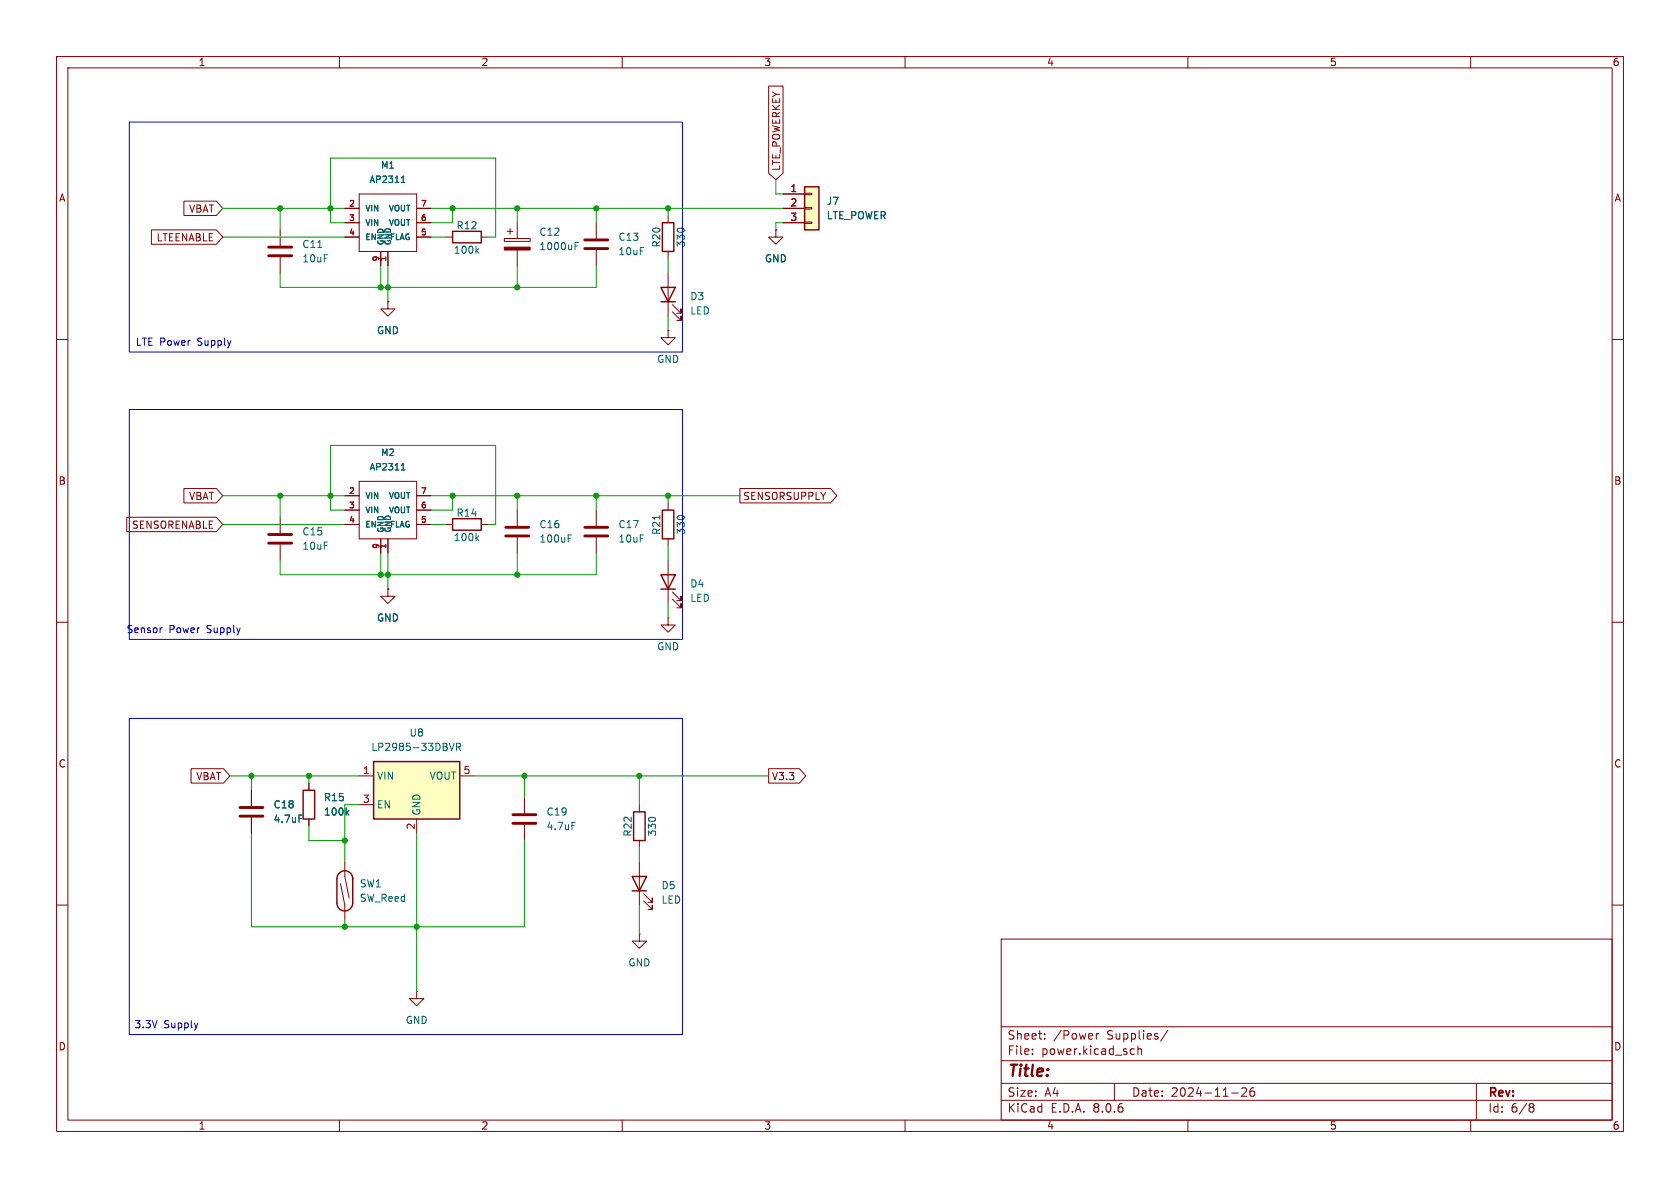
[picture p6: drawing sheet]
<svg xmlns="http://www.w3.org/2000/svg" width="297mm" height="210mm" viewBox="0 0 297 210" stroke-linecap="round" stroke-linejoin="round" font-family="sans-serif">
<g fill="none" stroke="#840000" stroke-width=".18">
<path d="M10 10h277v190h-277zM12 12h273v186h-273zM60 10v2M110 10v2M160 10v2M210 10v2M260 10v2M10 60h2M285 60h2M61 87.6h2.5M61 90.2h2.5M61 92.7h2.5"/>
<path d="M63.5 85.1h10.2v10.2h-10.2zM67.3 95.3v2.5M68.6 95.3v2.5M73.7 87.6h2.5M73.7 90.2h2.5M73.7 92.7h2.5M10 110h2M285 110h2M54.6 138.4v1.3M10 160h2M54.6 144.8v1.3M285 160h2"/>
<path d="M177 166h108v32h-108zM60 198v2M110 198v2M160 198v2M177 194.5h108M177 191.5h108M177 187.5h108M177 181.5h108M182.5 186.3v.1M182.5 185.5v.1M184.7 183.6v.1M184.7 182.8v.1"/>
<path d="M193.8 182.7v1M194.2 182.7l-.2 .1-.2 .2M197 191.5v3M200.1 185.4l.4 .1M200.5 186.3l-.4 .1M201.2 185.5l.2-.1 .3 .1 .1 .9M201.2 184.9v1.5M206.5 182.1l-1.3 2M210 198v2M217.7 193.2h1.2M219.5 192.4l.6-.1 .2 .1 .1 .3-.9 1.1h.9M221.7 192.3a.59 .59 0 0 0-.7 .6v.6l.1 .2 .4 .1 .2-.1 .1-.5-.1-.3h-.5l-.2 .3"/>
<path d="M260 198v2M261 191.5v6.5M270.6 195.1h.3l.3 .3-.3 .3M270.6 195.7h.3M270.9 195.7l.2 .2 .1 .4-.3 .3h-.3"/>
</g>
<path d="M70.9 83.1h.7M71.1 82.2l.2-.3v1.2M61.3 143.6l.4 .5M61.7 143.2l-.5 .5" fill="none" stroke="#006464" stroke-width=".18"/>
<path d="M53.6 139.7h2v5.1h-2z" fill="none" stroke="#840000" stroke-width=".25"/>
<path d="M66 134.6h15.3v10.2h-15.3z" fill="#ffffc2"/>
<path d="M80 91.7h5.1v2h-5.1zM66 134.6h15.3v10.2h-15.3zM62.4 155.2v4.4a1.4 1.4 0 0 1-1.4 1.4 1.4 1.4 0 0 1-1.4-1.4v-4.3a1.4 1.4 0 0 1 1.4-1.4 1.4 1.4 0 0 1 1.4 1.4M111.8 154.9h2.5l-1.3 2.6zM111.8 157.5h2.5M112 143.5h2v5.1h-2z" fill="none" stroke="#840000" stroke-width=".25"/>
<g fill="none" stroke="#840000" stroke-width=".18">
<path d="M49.5 40.6v2.8M49.5 45.5v2.8M78.7 92.7h1.3M85.1 92.7h1.3M91.4 90.2v2.8M91.4 95v2.8M105.4 90.2v2.8M105.4 95v2.8M44.4 139.7v2.8M63.5 137.2h2.5M81.3 137.2h2.5M44.4 144.5v2.8"/>
<path d="M60.2 156.2l.8 3.8v2.6M61 152.4v2.5l.7 3.9M63.5 142.2h2.5M73.7 144.8v2.5M92.7 141v2.8M92.7 145.8v2.8M113 142.2v1.3M113 148.6v1.3M113 152.4v7.6M113.8 159.3l1.5 1.5v-.8v.8h-.7M113.8 158l1.5 1.5v-.7v.7h-.7M73.7 175.3v1.2h1.2l-1.2 1.3-1.3-1.3h1.3"/>
<path d="M73.7 175.3h.1M113 165.1v1.3h1.3l-1.3 1.2-1.2-1.2h1.2M113 165.1h.1"/>
</g>
<path d="M56.2 43.8h.7M84.3 95.1l.3 .5M84.6 94.7l-.4 .5M100.4 95.2h.5M100.4 94.6h.6M79.4 131.4l.5 1.3 .4-1.3M80.7 132.1l.6-.1 .1-.2v-.3l-.7-.1v1.3M81 132.1l.4 .6M52.8 144.1h.7M101.1 145.4h.6" fill="none" stroke="#006464" stroke-width=".18"/>
<path d="M47.5 45.2h4.1M47.5 43.7h4.1M89.4 94.7h4.1M89.4 93.2h4.1M103.4 94.7h4M103.4 93.2h4M42.4 144.3h4.1M42.4 142.7h4.1M90.7 145.5h4M90.7 144h4" fill="none" stroke="#840000" stroke-width=".51"/>
<path d="M142.2 33h2.6v7.6h-2.6z" fill="#ffffc2"/>
<g fill="none" stroke="#840000" stroke-width=".18">
<path d="M135.9 15.2h2.5v15.4l-1.2 1.2-1.3-1.2zM32.5 35.6h5.8l1.1 1.2-1.1 1.3h-5.8zM61 36.8h2.5M61 39.4h2.5M63.5 34.3h10.2v10.2h-10.2zM73.7 36.8h2.5M73.7 39.4h2.5M91.4 39.4v2.8M105.4 39.4v2.8M118.1 38.1v1.3M138.4 34.3h3.8M138.4 36.8h3.8"/>
<path d="M138.4 39.4h3.8M142.2 39.2h1.3v.3h-1.3zM142.2 36.7h1.3v.3h-1.3zM142.2 34.2h1.3v.2h-1.3zM26.8 40.6h11.5l1.1 1.3-1.1 1.3h-11.5zM61 41.9h2.5M67.3 44.5v2.5M68.6 53.3v1.3h1.2l-1.2 1.3-1.3-1.3h1.3M68.6 53.3h.1M68.6 44.5v2.5M73.7 41.9h2.5M78.7 41.9h1.3"/>
<path d="M85.1 41.9h1.3M89.2 42.2h4.5v.5h-4.5zM89.7 40.9h1M90.2 40.4v1M91.4 44.2v2.8M105.4 44.2v2.8M118.1 58.4v1.3h1.3l-1.3 1.3-1.3-1.3h1.3M118.1 58.4h.1M118.1 44.5v1.2M118.1 48.3v7.6M118.9 55.1l1.5 1.5v-.7v.7h-.8M118.9 53.8l1.5 1.6v-.8v.8h-.8"/>
<path d="M137.2 40.6v1.3h1.2l-1.2 1.3-1.3-1.3h1.3M137.2 40.6h.1M22.4 91.4h15.9l1.1 1.3-1.1 1.3h-15.9zM32.5 86.4h5.8l1.1 1.2-1.1 1.3h-5.8zM49.5 91.4v2.8M49.5 96.3v2.8M61 87.6h2.5M61 90.2h2.5M61 92.7h2.5M67.3 95.3v2.5M68.6 95.3v2.5M73.7 87.6h2.5"/>
<path d="M73.7 90.2h2.5M73.7 92.7h2.5M118.1 88.9v1.3M118.1 95.3v1.2M118.1 99.1v7.6M130.8 86.4h16l1.2 1.2-1.2 1.3h-16zM68.6 104.1v1.3h1.2l-1.2 1.3-1.3-1.3h1.3M68.6 104.1h.1M118.1 109.2v1.3h1.3l-1.3 1.3-1.3-1.3h1.3M118.1 109.2h.1M118.9 105.9l1.5 1.5v-.7v.7h-.8M118.9 104.6l1.5 1.6v-.8v.8h-.8"/>
<path d="M33.8 135.9h5.7l1.1 1.3-1.1 1.2h-5.7zM44.4 139.7v2.8M54.6 138.4v1.3M135.9 135.9h5.4l1.1 1.3-1.1 1.2h-5.4zM44.4 144.5v2.8M54.6 144.8v1.3"/>
</g>
<path d="M117.1 39.4h2v5.1h-2zM142.2 33h2.6v7.6h-2.6zM80 40.9h5.1v2h-5.1zM116.8 50.8h2.6l-1.3 2.5zM116.8 53.3h2.6M117.1 90.2h2v5.1h-2zM116.8 101.6h2.6l-1.3 2.5zM116.8 104.1h2.6" fill="none" stroke="#840000" stroke-width=".25"/>
<path d="M103.4 43.9h4M103.4 42.4h4M47.5 96h4.1M47.5 94.5h4.1" fill="none" stroke="#840000" stroke-width=".51"/>
<path d="M70.9 32.3h.7M71.1 31.4l.2-.3v1.2M84.3 44.3l.3 .5M84.6 43.9l-.4 .5M101.7 43.5h.4M101.7 42.9h.6M70.9 83.1h.7M71.1 82.2l.2-.3v1.2M116.7 91.1v.7M52.8 144.1h.7M61.3 143.6l.4 .5M61.7 143.2l-.5 .5" fill="none" stroke="#006464" stroke-width=".18"/>
<path d="M89.2 43.7h4.5v.5h-4.5z" fill="#840000" stroke="#840000" stroke-width=".18"/>
<path d="M22.9 21.6h97.7v40.6h-97.7zM22.9 72.4h97.7v40.6h-97.7zM28.7 111h-.3M22.9 127h97.7v55.9h-97.7z" fill="none" stroke="#0000c2" stroke-width=".18"/>
<g fill="none" stroke="#009600" stroke-width=".18">
<path d="M39.4 36.8h21.6M49.5 36.8v3.8M61 39.4h-2.6v-11.5h29.2v14h-1.2M76.2 36.8h62.2M80 36.8v2.6h-3.8M91.4 36.8v2.6M105.4 36.8v2.6M118.1 36.8v1.3M137.2 31.8v2.5h1.2M138.4 39.4h-1.2v1.2M39.4 41.9h21.6M67.3 47v3.8"/>
<path d="M68.6 47v6.3M76.2 41.9h2.5M91.4 47v3.8M105.4 47v3.8h-55.9v-2.5M118.1 45.7v2.6M118.1 55.9v2.5M39.4 87.6h21.6M39.4 92.7h21.6M49.5 87.6v3.8M61 90.2h-2.6v-11.5h29.2v14h-1.2M67.3 97.8v3.8M68.6 97.8v6.3"/>
<path d="M76.2 87.6h54.6M76.2 92.7h2.5M80 87.6v2.6h-3.8M91.4 87.6v2.6M91.4 97.8v3.8M105.4 97.8v3.8h-55.9v-2.5M105.4 87.6v2.6M118.1 87.6v1.3M118.1 96.5v2.6M118.1 106.7v2.5M40.6 137.2h22.9M44.4 137.2v2.5"/>
<path d="M54.6 137.2v1.2M83.8 137.2h52.1M92.7 137.2v3.8M113 137.2v5M44.4 147.3v16.5h48.3v-15.2M54.6 146.1v2.5h6.4M63.5 142.2h-2.5v10.2M73.7 147.3v28M113 149.9v2.5M61 162.6v1.2M113 160v5.1"/>
</g>
<g fill="#009600" stroke="#009600" stroke-width=".18">
<circle cx="113" cy="137.2" r=".46"/>
<circle cx="73.7" cy="163.8" r=".46"/>
<circle cx="92.7" cy="137.2" r=".46"/>
<circle cx="61" cy="148.6" r=".46"/>
<circle cx="61" cy="163.8" r=".46"/>
<circle cx="91.4" cy="50.8" r=".46"/>
<circle cx="91.4" cy="87.6" r=".46"/>
<circle cx="118.1" cy="36.8" r=".46"/>
<circle cx="105.4" cy="36.8" r=".46"/>
<circle cx="91.4" cy="36.8" r=".46"/>
<circle cx="118.1" cy="87.6" r=".46"/>
<circle cx="68.6" cy="50.8" r=".46"/>
<circle cx="67.3" cy="50.8" r=".46"/>
<circle cx="80" cy="87.6" r=".46"/>
<circle cx="58.4" cy="87.6" r=".46"/>
<circle cx="67.3" cy="101.6" r=".46"/>
<circle cx="49.5" cy="87.6" r=".46"/>
<circle cx="44.4" cy="137.2" r=".46"/>
<circle cx="54.6" cy="137.2" r=".46"/>
<circle cx="91.4" cy="101.6" r=".46"/>
<circle cx="105.4" cy="87.6" r=".46"/>
<circle cx="68.6" cy="101.6" r=".46"/>
<circle cx="49.5" cy="36.8" r=".46"/>
<circle cx="80" cy="36.8" r=".46"/>
<circle cx="58.4" cy="36.8" r=".46"/>
</g>
<text font-size="2.8" fill="#840000" x="178" y="190.9">Title:</text>
<g font-size="2.1" fill="#840000">
<text x="178" y="184">Sheet:</text>
<text x="186.2" y="184">/Power</text>
<text x="195.7" y="184">Supplies/</text>
<text x="178" y="186.7">File:</text>
<text x="184.1" y="186.7">power.kicad_sch</text>
<text x="178" y="196.9">KiCad</text>
<text x="178" y="194.1">Size:</text>
<text x="184.7" y="194.1">A4</text>
<text x="185.7" y="196.9">E.D.A.</text>
<text x="193.3" y="196.9">8.0.6</text>
<text x="200" y="194.1">Date:</text>
<text x="207" y="194.1">2024-11-26</text>
<text x="263" y="194.3">Rev:</text>
<text x="263" y="196.9">Id:</text>
<text x="267.1" y="196.9">6/8</text>
</g>
<g font-size="1.8" fill="#840000">
<text x="35" y="11.9">1</text>
<text x="85" y="11.9">2</text>
<text x="135" y="11.9">3</text>
<text x="185" y="11.9">4</text>
<text x="235" y="11.9">5</text>
<text x="285" y="11.9">6</text>
<text x="10.3" y="35.9">A</text>
<text x="138.1" y="30.3" transform="rotate(-90 138.1 30.3)">LTE_POWERKEY</text>
<text x="285.3" y="35.9">A</text>
<text x="33.3" y="37.8">VBAT</text>
<text x="27.6" y="42.9">LTEENABLE</text>
<text x="10.3" y="85.9">B</text>
<text x="33.3" y="88.6">VBAT</text>
<text x="131.3" y="88.6">SENSORSUPPLY</text>
<text x="285.3" y="85.9">B</text>
<text x="23.2" y="93.7">SENSORENABLE</text>
<text x="10.3" y="135.9">C</text>
<text x="285.3" y="135.9">C</text>
<text x="34.6" y="138.1">VBAT</text>
<text x="136.4" y="138.1">V3.3</text>
<text x="10.3" y="185.9">D</text>
<text x="285.3" y="185.9">D</text>
<text x="35" y="199.9">1</text>
<text x="85" y="199.9">2</text>
<text x="135" y="199.9">3</text>
<text x="185" y="199.9">4</text>
<text x="235" y="199.9">5</text>
<text x="285" y="199.9">6</text>
</g>
<g font-size="1.8" fill="#a90000">
<text x="139.6" y="34">1</text>
<text x="139.6" y="36.6">2</text>
<text x="139.6" y="39.1">3</text>
<text x="64.1" y="136.9">1</text>
<text x="81.8" y="136.9">5</text>
<text x="64.1" y="142">3</text>
<text x="73.4" y="146.8" transform="rotate(-90 73.4 146.8)">2</text>
</g>
<g font-size="1.8" fill="#006464">
<text x="80.6" y="40.7">R12</text>
<text x="95.3" y="41.9">C12</text>
<text x="146.1" y="36.4">J7</text>
<text x="146.1" y="39">LTE_POWER</text>
<text x="53.3" y="44">C11</text>
<text x="53.3" y="46.6">10uF</text>
<text x="80.1" y="45.1">100k</text>
<text x="95.3" y="44.4">1000uF</text>
<text x="109.2" y="42.8">C13</text>
<text x="109.2" y="45.3">10uF</text>
<text x="116.9" y="43.9" transform="rotate(-90 116.9 43.9)">R20</text>
<text x="121.3" y="43.8" transform="rotate(-90 121.3 43.8)">330</text>
<text x="135.1" y="46.6">GND</text>
<text x="121.9" y="53.3">D3</text>
<text x="66.5" y="59.3">GND</text>
<text x="121.9" y="55.8">LED</text>
<text x="116.1" y="64.4">GND</text>
<text x="53.3" y="94.8">C15</text>
<text x="80.1" y="95.9">100k</text>
<text x="80.6" y="91.5">R14</text>
<text x="95.3" y="93.6">C16</text>
<text x="109.2" y="93.6">C17</text>
<text x="116.9" y="94.7" transform="rotate(-90 116.9 94.7)">R21</text>
<text x="121.3" y="94.6" transform="rotate(-90 121.3 94.6)">330</text>
<text x="53.3" y="97.4">10uF</text>
<text x="95.3" y="96.1">100uF</text>
<text x="109.2" y="96.1">10uF</text>
<text x="121.9" y="104.1">D4</text>
<text x="121.9" y="106.6">LED</text>
<text x="66.5" y="110.1">GND</text>
<text x="116.1" y="115.2">GND</text>
<text x="72.3" y="130.4">U8</text>
<text x="65.5" y="132.9">LP2985-33DBVR</text>
<text x="48.3" y="143.1">C18</text>
<text x="57.2" y="141.8">R15</text>
<text x="66.5" y="138">VIN</text>
<text x="66.5" y="143.1">EN</text>
<text x="75.9" y="138">VOUT</text>
<text x="48.3" y="145.6">4.7uF</text>
<text x="57.2" y="144.4">100k</text>
<text x="74.5" y="144.3" transform="rotate(-90 74.5 144.3)">GND</text>
<text x="96.5" y="144.4">C19</text>
<text x="96.5" y="146.9">4.7uF</text>
<text x="111.9" y="148" transform="rotate(-90 111.9 148)">R22</text>
<text x="116.2" y="148" transform="rotate(-90 116.2 148)">330</text>
<text x="63.5" y="159.6">SW_Reed</text>
<text x="63.5" y="157.1">SW1</text>
<text x="116.8" y="157.4">D5</text>
<text x="116.8" y="159.9">LED</text>
<text x="111" y="171">GND</text>
<text x="71.6" y="181.2">GND</text>
</g>
<g font-size="1.8" fill="#0000c2">
<text x="23.9" y="61.3">LTE Power</text>
<text x="35" y="61.3">Supply</text>
<text x="22.3" y="112.1">Sensor</text>
<text x="29.9" y="112.1">Power</text>
<text x="36.7" y="112.1">Supply</text>
<text x="23.7" y="182">3.3V</text>
<text x="29" y="182">Supply</text>
</g>
<g font-size="1.6" fill="#006464">
<text x="65.2" y="32.6">AP2311</text>
<text x="67.3" y="30">M1</text>
<text x="65.2" y="83.4">AP2311</text>
<text x="67.3" y="80.8">M2</text>
</g>
<g font-size="1.4" fill="#a90000">
<text x="61.6" y="36.6">2</text>
<text x="61.6" y="39.1">3</text>
<text x="61.6" y="41.7">4</text>
<text x="74.3" y="41.7">5</text>
<text x="74.3" y="39.1">6</text>
<text x="74.3" y="36.6">7</text>
<text x="67.1" y="46.3" transform="rotate(-90 67.1 46.3)">9</text>
<text x="68.3" y="46.3" transform="rotate(-90 68.3 46.3)">1</text>
<text x="61.6" y="87.4">2</text>
<text x="61.6" y="89.9">3</text>
<text x="74.3" y="89.9">6</text>
<text x="74.3" y="87.4">7</text>
<text x="61.6" y="92.5">4</text>
<text x="74.3" y="92.5">5</text>
<text x="67.1" y="97.1" transform="rotate(-90 67.1 97.1)">9</text>
<text x="68.3" y="97.1" transform="rotate(-90 68.3 97.1)">1</text>
</g>
<g font-size="1.4" fill="#006464">
<text x="64.5" y="37.6">VIN</text>
<text x="64.5" y="40.1">VIN</text>
<text x="68.6" y="40.1">VOUT</text>
<text x="68.6" y="37.6">VOUT</text>
<text x="64.5" y="42.6">EN</text>
<text x="68" y="43.4" transform="rotate(-90 68 43.4)">GND</text>
<text x="68.8" y="42.6">FLAG</text>
<text x="69.3" y="43.4" transform="rotate(-90 69.3 43.4)">GND</text>
<text x="64.5" y="88.4">VIN</text>
<text x="68.6" y="88.4">VOUT</text>
<text x="64.5" y="90.9">VIN</text>
<text x="64.5" y="93.4">EN</text>
<text x="68" y="94.2" transform="rotate(-90 68 94.2)">GND</text>
<text x="68.6" y="90.9">VOUT</text>
<text x="68.8" y="93.4">FLAG</text>
<text x="69.3" y="94.2" transform="rotate(-90 69.3 94.2)">GND</text>
</g>
</svg>
